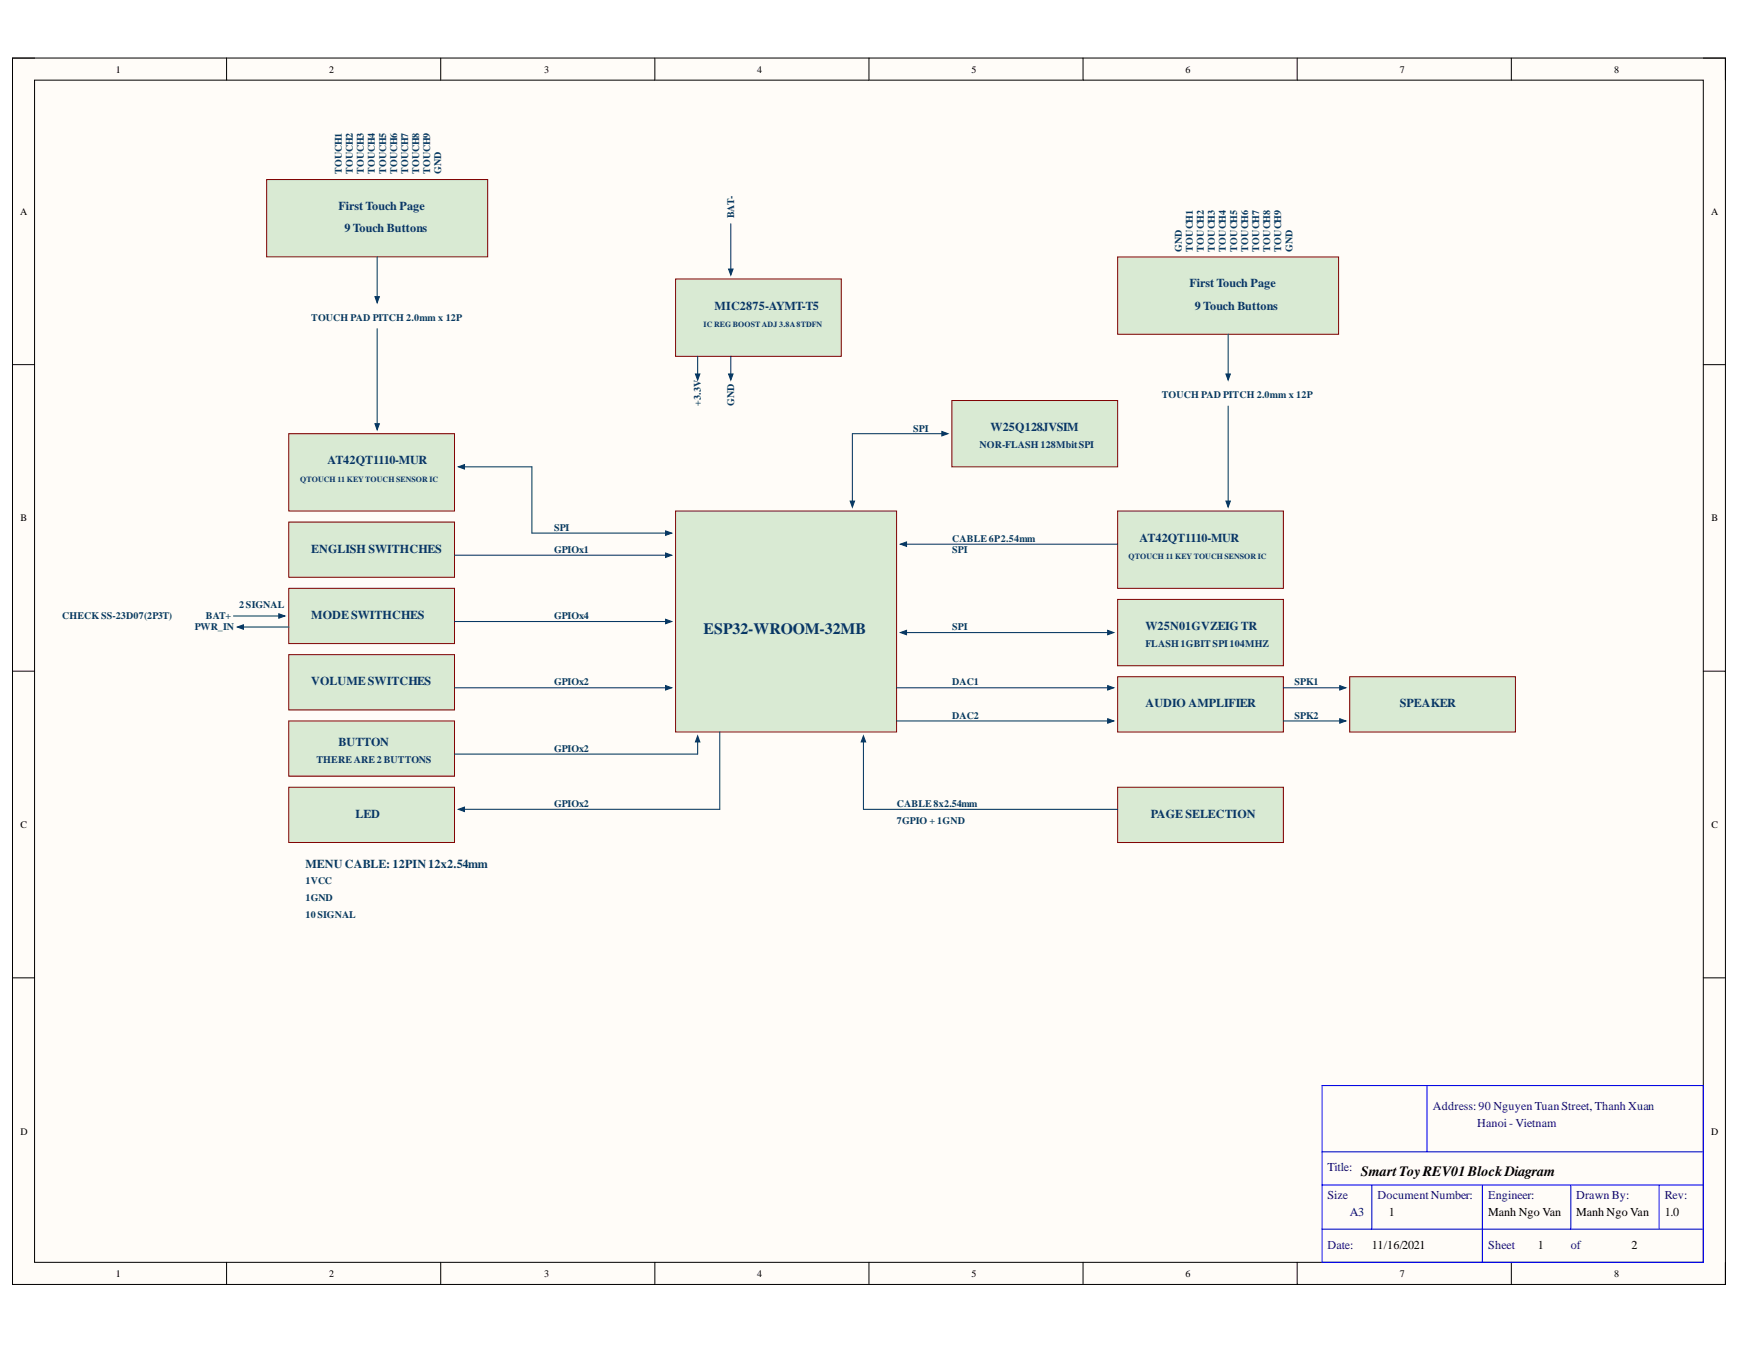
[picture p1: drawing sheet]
<svg xmlns="http://www.w3.org/2000/svg" width="279mm" height="216mm" viewBox="0 0 279 216" stroke-linecap="round" stroke-linejoin="round" font-family="sans-serif">
<path d="M2 9.3h275.1v196.9h-275.1z" fill-rule="evenodd" fill="#fffcf8"/>
<path d="M2 9.3h275.1v196.9h-275.1z" fill="none" stroke="#000" stroke-width=".16"/>
<path d="M5.5 12.9h268v189.7h-268z" fill-rule="evenodd" fill="#fffcf8"/>
<g fill="none" stroke="#000" stroke-width=".16">
<path d="M2 9.3h3.5M5.5 12.9h268v189.7h-268zM36.4 9.3v3.6M70.8 9.3v3.6M105.1 9.3v3.6M139.5 9.3v3.6M173.9 9.3v3.6M208.3 9.3v3.6M242.7 9.3v3.6M273.5 9.3h3.6v3.6M2 58.5h3.5M273.5 58.5h3.6"/>
<path d="M2 107.7h3.5M273.5 107.7h3.6M2 157h3.5M273.5 157h3.6M36.4 202.6v3.6M70.8 202.6v3.6M105.2 202.6v3.6M139.5 202.6v3.6M173.9 202.6v3.6M208.3 202.6v3.6M242.7 202.6v3.6M277.1 202.6v3.6"/>
</g>
<path d="M212.3 174.3h61.2v28.3h-61.2zM229.1 174.3v10.6M212.3 184.9h61.2M212.3 190.2h61.2M212.3 197.3h61.2M220.3 190.2v7.1M238 190.2v12.4M252.2 190.2v7.1M266.4 190.2v7.1" fill="none" stroke="#00f" stroke-width=".17"/>
<path d="M108.5 82h35.5v35.5h-35.5z" fill-rule="evenodd" fill="#d9ead3"/>
<path d="M108.5 82h35.5v35.5h-35.5z" fill="none" stroke="#800000" stroke-width=".16"/>
<path d="M46.4 83.8h26.6v8.9h-26.6z" fill-rule="evenodd" fill="#d9ead3"/>
<path d="M46.4 83.8h26.6v8.9h-26.6z" fill="none" stroke="#800000" stroke-width=".16"/>
<path d="M73 89.1h34.6" fill="none" stroke="#073763" stroke-width=".17"/>
<path d="M106.9 88.8l1 .3-1 .4z" fill="#073763"/>
<path d="M106.9 88.8l1 .3-1 .4z" fill="none" stroke="#073763" stroke-width=".17"/>
<path d="M46.4 94.4h26.6v8.9h-26.6z" fill-rule="evenodd" fill="#d9ead3"/>
<path d="M46.4 94.4h26.6v8.9h-26.6z" fill="none" stroke="#800000" stroke-width=".16"/>
<path d="M73 99.8h34.6" fill="none" stroke="#073763" stroke-width=".17"/>
<path d="M106.9 99.4l1 .4-1 .3z" fill="#073763"/>
<path d="M106.9 99.4l1 .4-1 .3z" fill="none" stroke="#073763" stroke-width=".17"/>
<path d="M46.4 105.1h26.6v8.9h-26.6z" fill-rule="evenodd" fill="#d9ead3"/>
<path d="M46.4 105.1h26.6v8.9h-26.6z" fill="none" stroke="#800000" stroke-width=".16"/>
<path d="M73 110.4h34.6" fill="none" stroke="#073763" stroke-width=".17"/>
<path d="M106.9 110.1l1 .3-1 .4z" fill="#073763"/>
<path d="M106.9 110.1l1 .3-1 .4z" fill="none" stroke="#073763" stroke-width=".17"/>
<path d="M46.4 115.7h26.6v8.9h-26.6z" fill-rule="evenodd" fill="#d9ead3"/>
<path d="M46.4 115.7h26.6v8.9h-26.6z" fill="none" stroke="#800000" stroke-width=".16"/>
<path d="M112 118.4v2.6h-39" fill="none" stroke="#073763" stroke-width=".17"/>
<path d="M112 118.1l.4 1h-.7z" fill="#073763"/>
<path d="M112 118.1l.4 1h-.7z" fill="none" stroke="#073763" stroke-width=".17"/>
<path d="M46.4 126.4h26.6v8.8h-26.6z" fill-rule="evenodd" fill="#d9ead3"/>
<path d="M46.4 126.4h26.6v8.8h-26.6z" fill="none" stroke="#800000" stroke-width=".16"/>
<path d="M115.6 117.5v12.4h-41.7" fill="none" stroke="#073763" stroke-width=".17"/>
<path d="M73.6 129.9l1-.3v.7z" fill="#073763"/>
<path d="M73.6 129.9l1-.3v.7z" fill="none" stroke="#073763" stroke-width=".17"/>
<path d="M179.5 126.4h26.6v8.8h-26.6z" fill-rule="evenodd" fill="#d9ead3"/>
<path d="M179.5 126.4h26.6v8.8h-26.6z" fill="none" stroke="#800000" stroke-width=".16"/>
<path d="M138.6 118.4l.1 11.5h40.8" fill="none" stroke="#073763" stroke-width=".17"/>
<path d="M138.6 118.1l.4 1h-.7z" fill="#073763"/>
<path d="M138.6 118.1l.4 1h-.7z" fill="none" stroke="#073763" stroke-width=".17"/>
<path d="M179.5 108.6h26.6v8.9h-26.6z" fill-rule="evenodd" fill="#d9ead3"/>
<path d="M179.5 108.6h26.6v8.9h-26.6z" fill="none" stroke="#800000" stroke-width=".16"/>
<path d="M144 110.4h34.6" fill="none" stroke="#073763" stroke-width=".17"/>
<path d="M177.9 110.1l.9 .3-.9 .4z" fill="#073763"/>
<path d="M144 115.7h34.6M177.9 110.1l.9 .3-.9 .4z" fill="none" stroke="#073763" stroke-width=".17"/>
<path d="M177.9 115.4l.9 .3-.9 .4z" fill="#073763"/>
<path d="M177.9 115.4l.9 .3-.9 .4z" fill="none" stroke="#073763" stroke-width=".17"/>
<path d="M179.5 82h26.6v12.4h-26.6z" fill-rule="evenodd" fill="#d9ead3"/>
<path d="M179.5 82h26.6v12.4h-26.6z" fill="none" stroke="#800000" stroke-width=".16"/>
<path d="M179.5 41.2h35.4v12.5h-35.4z" fill-rule="evenodd" fill="#d9ead3"/>
<path d="M179.5 41.2h35.4v12.5h-35.4z" fill="none" stroke="#800000" stroke-width=".16"/>
<path d="M197.2 53.7v7.1" fill="none" stroke="#073763" stroke-width=".17"/>
<path d="M196.9 60h.7l-.4 1z" fill="#073763"/>
<path d="M196.9 60h.7l-.4 1zM197.2 65.2v15.9" fill="none" stroke="#073763" stroke-width=".17"/>
<path d="M196.9 80.4h.7l-.4 1z" fill="#073763"/>
<path d="M144.9 87.4h34.6M196.9 80.4h.7l-.4 1z" fill="none" stroke="#073763" stroke-width=".17"/>
<path d="M144.6 87.3l1-.3v.7z" fill="#073763"/>
<path d="M37.5 98.9h8M144.6 87.3l1-.3v.7z" fill="none" stroke="#073763" stroke-width=".17"/>
<path d="M44.8 98.5l.9 .4-.9 .3z" fill="#073763"/>
<path d="M117.3 35.9v8M44.8 98.5l.9 .4-.9 .3z" fill="none" stroke="#073763" stroke-width=".17"/>
<path d="M117 43.2h.7l-.4 1z" fill="#073763"/>
<path d="M117 43.2h.7l-.4 1z" fill="none" stroke="#073763" stroke-width=".17"/>
<path d="M179.5 96.2h26.6v10.7h-26.6z" fill-rule="evenodd" fill="#d9ead3"/>
<path d="M179.5 96.2h26.6v10.7h-26.6z" fill="none" stroke="#800000" stroke-width=".16"/>
<path d="M46.4 69.6h26.6v12.4h-26.6z" fill-rule="evenodd" fill="#d9ead3"/>
<path d="M46.4 69.6h26.6v12.4h-26.6z" fill="none" stroke="#800000" stroke-width=".16"/>
<path d="M42.8 28.8h35.5v12.4h-35.5z" fill-rule="evenodd" fill="#d9ead3"/>
<path d="M42.8 28.8h35.5v12.4h-35.5z" fill="none" stroke="#800000" stroke-width=".16"/>
<path d="M60.6 41.2v7.1" fill="none" stroke="#073763" stroke-width=".17"/>
<path d="M60.2 47.6h.7l-.3 1z" fill="#073763"/>
<path d="M60.2 47.6h.7l-.3 1zM60.6 52.8v15.9" fill="none" stroke="#073763" stroke-width=".17"/>
<path d="M60.2 68h.7l-.3 1z" fill="#073763"/>
<path d="M60.2 68h.7l-.3 1zM73.9 74.9h11.5v10.7h22.2" fill="none" stroke="#073763" stroke-width=".17"/>
<path d="M106.9 85.2l1 .4-1 .3z" fill="#073763"/>
<path d="M106.9 85.2l1 .4-1 .3z" fill="none" stroke="#073763" stroke-width=".17"/>
<path d="M73.6 74.9l1-.3v.7z" fill="#073763"/>
<path d="M73.6 74.9l1-.3v.7zM144.9 101.5h33.7" fill="none" stroke="#073763" stroke-width=".17"/>
<path d="M177.9 101.2l.9 .3-.9 .4z" fill="#073763"/>
<path d="M177.9 101.2l.9 .3-.9 .4z" fill="none" stroke="#073763" stroke-width=".17"/>
<path d="M144.6 101.5l1-.3v.7z" fill="#073763"/>
<path d="M144.6 101.5l1-.3v.7z" fill="none" stroke="#073763" stroke-width=".17"/>
<path d="M108.5 44.8h26.6v12.4h-26.6z" fill-rule="evenodd" fill="#d9ead3"/>
<path d="M108.5 44.8h26.6v12.4h-26.6z" fill="none" stroke="#800000" stroke-width=".16"/>
<path d="M112 57.2v3.5" fill="none" stroke="#073763" stroke-width=".17"/>
<path d="M111.7 60h.7l-.4 1z" fill="#073763"/>
<path d="M117.3 57.2v3.5M111.7 60h.7l-.4 1z" fill="none" stroke="#073763" stroke-width=".17"/>
<path d="M117 60h.7l-.4 1z" fill="#073763"/>
<path d="M117 60h.7l-.4 1zM38.4 100.6h8" fill="none" stroke="#073763" stroke-width=".17"/>
<path d="M38.1 100.6l1-.3v.7z" fill="#073763"/>
<path d="M38.1 100.6l1-.3v.7z" fill="none" stroke="#073763" stroke-width=".17"/>
<path d="M152.8 64.3h26.7v10.6h-26.7z" fill-rule="evenodd" fill="#d9ead3"/>
<path d="M152.8 64.3h26.7v10.6h-26.7z" fill="none" stroke="#800000" stroke-width=".16"/>
<path d="M152 69.6h-15.1v11.5" fill="none" stroke="#073763" stroke-width=".17"/>
<path d="M151.2 69.3l1 .3-1 .4z" fill="#073763"/>
<path d="M151.2 69.3l1 .3-1 .4z" fill="none" stroke="#073763" stroke-width=".17"/>
<path d="M136.5 80.4h.7l-.3 1z" fill="#073763"/>
<path d="M136.5 80.4h.7l-.3 1z" fill="none" stroke="#073763" stroke-width=".17"/>
<path d="M216.7 108.6h26.6v8.9h-26.6z" fill-rule="evenodd" fill="#d9ead3"/>
<path d="M216.7 108.6h26.6v8.9h-26.6z" fill="none" stroke="#800000" stroke-width=".16"/>
<path d="M206.1 110.4h9.7" fill="none" stroke="#073763" stroke-width=".17"/>
<path d="M215.1 110.1l1 .3-1 .4z" fill="#073763"/>
<path d="M206.1 115.7h9.7M215.1 110.1l1 .3-1 .4z" fill="none" stroke="#073763" stroke-width=".17"/>
<path d="M215.1 115.4l1 .3-1 .4z" fill="#073763"/>
<path d="M215.1 115.4l1 .3-1 .4z" fill="none" stroke="#073763" stroke-width=".17"/>
<text font-size="2.5" fill="#073763" x="113" y="101.8">ESP32-WROOM-32MB</text>
<text font-size="2.3" x="218.5" y="188.8">SmartToyREV01BlockDiagram</text>
<g font-size="1.9" fill="#073763">
<text x="54.4" y="33.7">First Touch Page</text>
<text x="55.3" y="37.3">9 Touch Buttons</text>
<text x="191" y="46.1">First Touch Page</text>
<text x="114.8" y="49.7">MIC2875-AYMT-T5</text>
<text x="191.9" y="49.7">9 Touch Buttons</text>
<text x="159.1" y="69.2">W25Q128JVSIM</text>
<text x="52.6" y="74.5">AT42QT1110-MUR</text>
<text x="50" y="88.7">ENGLISH SWITHCHES</text>
<text x="183" y="87">AT42QT1110-MUR</text>
<text x="50" y="99.3">MODESWITHCHES</text>
<text x="183.9" y="101.1">W25N01GVZEIG TR</text>
<text x="50" y="109.9">VOLUMESWITCHES</text>
<text x="183.9" y="113.5">AUDIO AMPLIFIER</text>
<text x="224.8" y="113.5">SPEAKER</text>
<text x="54.4" y="119.7">BUTTON</text>
<text x="57.1" y="131.2">LED</text>
<text x="184.8" y="131.2">PAGESELECTION</text>
<text x="49" y="139.3">MENU CABLE: 12PIN 12x2.54mm</text>
</g>
<g font-size="1.9" fill="#11037f">
<text x="230.1" y="178.2">Address:90 Nguyen Tuan Street, Thanh Xuan</text>
<text x="237.2" y="180.9">Hanoi- Vietnam</text>
<text x="213.2" y="188">Title:</text>
<text x="213.2" y="192.4">Size</text>
<text x="221.2" y="192.4">DocumentNumber:</text>
<text x="239" y="192.4">Engineer:</text>
<text x="253.1" y="192.4">Drawn By:</text>
<text x="267.3" y="192.4">Rev:</text>
<text x="213.2" y="200.5">Date:</text>
<text x="239" y="200.5">Sheet</text>
<text x="252.3" y="200.5">of</text>
</g>
<text font-size="1.9" fill="#000080" x="216.7" y="195.1">A3</text>
<g font-size="1.9">
<text x="223" y="195.1">1</text>
<text x="239" y="195.1">Manh Ngo Van</text>
<text x="253.1" y="195.1">Manh Ngo Van</text>
<text x="267.3" y="195.1">1.0</text>
<text x="220.3" y="200.5">11/16/2021</text>
<text x="246.9" y="200.5">1</text>
<text x="262" y="200.5">2</text>
</g>
<g font-size="1.6">
<text x="18.6" y="11.7">1</text>
<text x="52.9" y="11.7">2</text>
<text x="87.4" y="11.7">3</text>
<text x="121.6" y="11.7">4</text>
<text x="156" y="11.7">5</text>
<text x="190.4" y="11.7">6</text>
<text x="224.8" y="11.7">7</text>
<text x="259.2" y="11.7">8</text>
<text x="3.2" y="34.5">A</text>
<text x="274.7" y="34.5">A</text>
<text x="3.3" y="83.7">B</text>
<text x="274.8" y="83.7">B</text>
<text x="3.3" y="132.8">C</text>
<text x="274.8" y="132.8">C</text>
<text x="3.3" y="182.1">D</text>
<text x="274.7" y="182.1">D</text>
<text x="18.6" y="204.9">1</text>
<text x="52.9" y="204.9">2</text>
<text x="87.4" y="204.9">3</text>
<text x="121.6" y="204.9">4</text>
<text x="156" y="204.9">5</text>
<text x="190.4" y="204.9">6</text>
<text x="224.8" y="204.9">7</text>
<text x="259.2" y="204.9">8</text>
</g>
<g font-size="1.6" fill="#073763">
<text x="54.9" y="28" transform="rotate(-90 54.9 28)">TOUCH1</text>
<text x="56.7" y="28" transform="rotate(-90 56.7 28)">TOUCH2</text>
<text x="58.4" y="28" transform="rotate(-90 58.4 28)">TOUCH3</text>
<text x="60.2" y="28" transform="rotate(-90 60.2 28)">TOUCH4</text>
<text x="62" y="28" transform="rotate(-90 62 28)">TOUCH5</text>
<text x="63.8" y="28" transform="rotate(-90 63.8 28)">TOUCH6</text>
<text x="65.5" y="28" transform="rotate(-90 65.5 28)">TOUCH7</text>
<text x="67.3" y="28" transform="rotate(-90 67.3 28)">TOUCH8</text>
<text x="69.1" y="28" transform="rotate(-90 69.1 28)">TOUCH9</text>
<text x="70.9" y="28" transform="rotate(-90 70.9 28)">GND</text>
<text x="117.9" y="35.1" transform="rotate(-90 117.9 35.1)">BAT-</text>
<text x="189.8" y="40.4" transform="rotate(-90 189.8 40.4)">GND</text>
<text x="191.5" y="40.4" transform="rotate(-90 191.5 40.4)">TOUCH1</text>
<text x="193.3" y="40.4" transform="rotate(-90 193.3 40.4)">TOUCH2</text>
<text x="195.1" y="40.4" transform="rotate(-90 195.1 40.4)">TOUCH3</text>
<text x="196.9" y="40.4" transform="rotate(-90 196.9 40.4)">TOUCH4</text>
<text x="198.6" y="40.4" transform="rotate(-90 198.6 40.4)">TOUCH5</text>
<text x="200.4" y="40.4" transform="rotate(-90 200.4 40.4)">TOUCH6</text>
<text x="202.2" y="40.4" transform="rotate(-90 202.2 40.4)">TOUCH7</text>
<text x="204" y="40.4" transform="rotate(-90 204 40.4)">TOUCH8</text>
<text x="205.7" y="40.4" transform="rotate(-90 205.7 40.4)">TOUCH9</text>
<text x="207.5" y="40.4" transform="rotate(-90 207.5 40.4)">GND</text>
<text x="50" y="51.5">TOUCH PAD PITCH 2.0mm x 12P</text>
<text x="112.6" y="65.1" transform="rotate(-90 112.6 65.1)">+3.3V</text>
<text x="117.9" y="65.1" transform="rotate(-90 117.9 65.1)">GND</text>
<text x="186.5" y="64">TOUCH PAD PITCH 2.0mm x 12P</text>
<text x="146.6" y="69.3">SPI</text>
<text x="157.3" y="71.9">NOR-FLASH128MbitSPI</text>
<text x="89" y="88.7">GPIOx1</text>
<text x="89" y="85.2">SPI</text>
<text x="152.9" y="87">CABLE 6P2.54mm</text>
<text x="152.9" y="88.7">SPI</text>
<text x="10" y="99.4">CHECKSS-23D07(2P3T)</text>
<text x="31.3" y="101.2">PWR_IN</text>
<text x="33.1" y="99.4">BAT+</text>
<text x="38.4" y="97.6">2 SIGNAL</text>
<text x="89" y="99.4">GPIOx4</text>
<text x="152.9" y="101.2">SPI</text>
<text x="183.9" y="103.9">FLASH1GBIT SPI104MHZ</text>
<text x="89" y="110">GPIOx2</text>
<text x="152.9" y="110">DAC1</text>
<text x="207.9" y="110">SPK1</text>
<text x="152.9" y="115.3">DAC2</text>
<text x="207.9" y="115.3">SPK2</text>
<text x="50.8" y="122.4">THERE ARE 2 BUTTONS</text>
<text x="89" y="120.7">GPIOx2</text>
<text x="89" y="129.5">GPIOx2</text>
<text x="144" y="129.5">CABLE 8x2.54mm</text>
<text x="144" y="132.3">7GPIO + 1GND</text>
<text x="49" y="142">1VCC</text>
<text x="49" y="144.6">1GND</text>
<text x="49" y="147.3">10 SIGNAL</text>
</g>
<g font-size="1.3" fill="#073763">
<text x="113" y="52.5">IC REG BOOST ADJ 3.8A8TDFN</text>
<text x="48.2" y="77.3">QTOUCH 11 KEY TOUCH SENSOR IC</text>
<text x="181.2" y="89.7">QTOUCH 11 KEY TOUCH SENSOR IC</text>
</g>
</svg>
